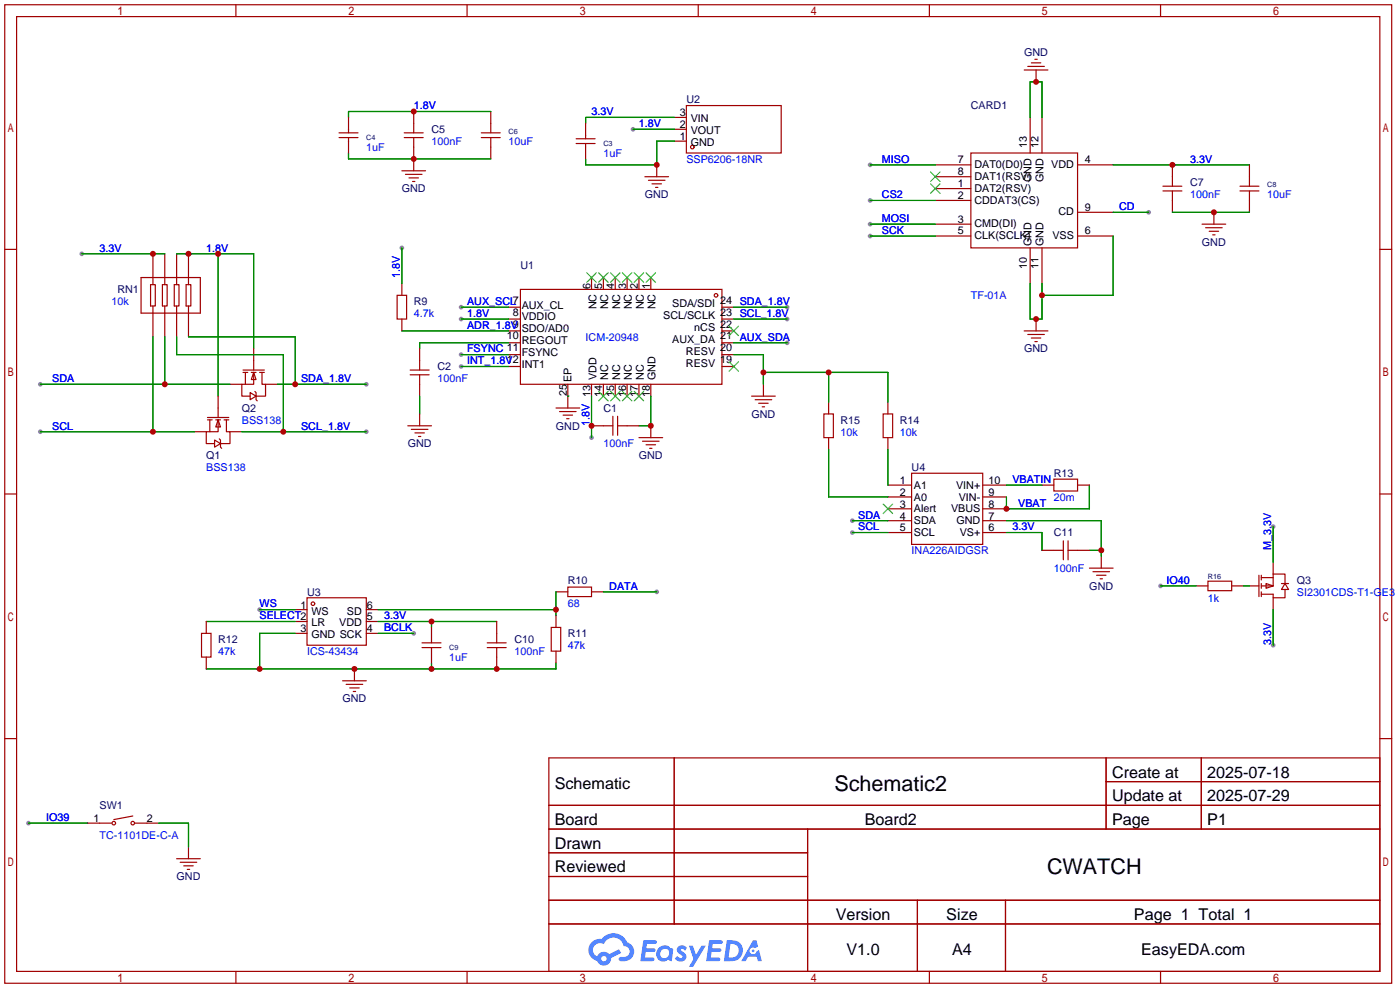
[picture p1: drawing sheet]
<svg xmlns="http://www.w3.org/2000/svg" width="300mm" height="212mm" viewBox="0 0 300 212" stroke-linecap="round" stroke-linejoin="round" font-family="sans-serif">
<g fill="#999">
<circle cx="126.7" cy="93.7" r=".51"/>
<circle cx="98.8" cy="68.3" r=".51"/>
<circle cx="98.8" cy="65.8" r=".51"/>
<circle cx="98.8" cy="75.9" r=".51"/>
<circle cx="98.8" cy="78.5" r=".51"/>
<circle cx="168.7" cy="73.4" r=".51"/>
<circle cx="168.7" cy="68.3" r=".51"/>
<circle cx="168.7" cy="65.8" r=".51"/>
<circle cx="86.1" cy="53.1" r=".51"/>
<circle cx="135.6" cy="27.7" r=".51"/>
<circle cx="17.5" cy="54.4" r=".51"/>
<circle cx="78.5" cy="82.3" r=".51"/>
<circle cx="8.6" cy="82.3" r=".51"/>
<circle cx="8.6" cy="92.5" r=".51"/>
<circle cx="78.5" cy="92.5" r=".51"/>
<circle cx="186.4" cy="50.5" r=".51"/>
<circle cx="186.4" cy="48" r=".51"/>
<circle cx="186.4" cy="42.9" r=".51"/>
<circle cx="186.4" cy="35.3" r=".51"/>
<circle cx="88.6" cy="135.6" r=".51"/>
<circle cx="140.7" cy="126.7" r=".51"/>
<circle cx="55.6" cy="130.6" r=".51"/>
<circle cx="182.6" cy="111.5" r=".51"/>
<circle cx="182.6" cy="114" r=".51"/>
<circle cx="246.1" cy="45.5" r=".51"/>
<circle cx="6.1" cy="176.3" r=".51"/>
<circle cx="248.7" cy="125.5" r=".51"/>
<circle cx="272.8" cy="112.8" r=".51"/>
<circle cx="272.8" cy="138.2" r=".51"/>
</g>
<g fill="none" stroke="#a10000" stroke-width=".25">
<path d="M1 1h297.2v209.6h-297.2zM3.6 3.6h292.1v204.4h-292.1zM50.5 1v2.6M100.1 1v2.6M149.6 1v2.6M199.1 1v2.6M248.7 1v2.6M1 53.4h2.6M295.7 53.4h2.5M1 105.8h2.6M295.7 105.8h2.5M1 158.2h2.6"/>
<path d="M295.7 158.2h2.5M117.6 162.3h178.1v45.7h-178.1zM117.6 172.5h178.1M117.6 177.5h178.1M144.5 162.3v35.6M173 177.5v30.5M237 162.3v15.2M237 167.4h58.7M257.4 162.3v15.2M117.6 182.6h55.4M117.6 192.8h178.1M117.6 187.7h55.4"/>
<path d="M117.6 197.9h178.1M196.6 192.8v15.2M215.4 192.8v15.2M50.5 208v2.6M100.1 208v2.6M149.6 208v2.6M199.1 208v2.6M248.7 208v2.6"/>
</g>
<g fill="#5487ff">
<path d="M145.3 202.7a1.3 1.3 0 0 1 1.9 .3l-.4 .6a.54 .54 0 0 0-.9-.2l.1 .2a1.28 1.28 0 0 1 .8 2 1.53 1.53 0 0 1-2.2-.3l.5-.6 .8 .5a.31 .31 0 0 0 .4-.3 .31 .31 0 0 0-.3-.4 1.12 1.12 0 0 1-.7-1.8z"/>
<path d="M147.6 202.5h.9l.6 2 1.2-2h.9l-2.7 4.6h-.9l1-1.7z"/>
<path d="M137.8 201.4h1.7a1.31 1.31 0 0 1 1.2 .2 .4 .4 0 0 1-.3 .5l-1.8 .1-.1 .9h1.6a.4 .4 0 0 1 .4 .4 .4 .4 0 0 1-.5 .4h-1.6l-.2 1.2h1.4a.46 .46 0 0 1 .5 0 .46 .46 0 0 1 .1 .5l-.4 .2h-2.6z"/>
<path d="M151.9 201.4h1.7a1.32 1.32 0 0 1 1.2 .2 .39 .39 0 0 1-.3 .5l-1.8 .1-.1 .9h1.6a.4 .4 0 0 1 .4 .4 .4 .4 0 0 1-.4 .4h-1.7l-.2 1.2h1.4a.46 .46 0 0 1 .5 0 .46 .46 0 0 1 .1 .5l-.4 .2h-2.6z"/>
<path d="M161.3 201.4h.8l.3 1.3-.6 .4a.75 .75 0 0 0-1.1 .3 .75 .75 0 0 0 .5 1 .75 .75 0 0 0 .9-.7l.5-.2 .6 2.3h-.8l-.3-.9h-1.8l-.5 .9h-1z"/>
<path d="M155.7 201.4l-.6 4.4h1.5a2.27 2.27 0 0 0 2.6-2.2 2.27 2.27 0 0 0-2.7-2.2zM156.5 202.1a1.5 1.5 0 0 1 1.8 1.6 1.5 1.5 0 0 1-1.9 1.4h-.3z"/>
<path d="M141.2 203a1.6 1.6 0 0 0-.3 2.3 1.6 1.6 0 0 0 2.3 .2l.7 .3 .3-2.4-.1-.3-.5-.1a1.58 1.58 0 0 0-2.4 0zM141.8 203.5a.98 .98 0 0 1 1.6 .4 .98 .98 0 0 1-1.1 1.3 .94 .94 0 0 1-.9-.7 .94 .94 0 0 1 .4-1z"/>
<path d="M126.8 201.8a2.37 2.37 0 0 0 1.1 4 1.54 1.54 0 0 0 1.8 1 1.54 1.54 0 0 0 1.2-1.6l2.2-1.1-.5-.8-2 1a1.57 1.57 0 0 0-2.7 .5 1.5 1.5 0 0 1-.7-2.1 1.5 1.5 0 0 1 2.2-.5 2.23 2.23 0 0 1 2.3-1.4 2.23 2.23 0 0 1 2 1.8 1.16 1.16 0 0 1 1.2 1.1 1.16 1.16 0 0 1-1.1 1.2h-.7a.47 .47 0 0 0-.5 .4 .47 .47 0 0 0 .4 .5 2.17 2.17 0 0 0 2.5-.9 2.17 2.17 0 0 0-.3-2.7l-.8-.4a3.2 3.2 0 0 0-5.5-.7l-1.1 .1zM128.8 205.3a.6 .6 0 0 1 1.2 0 .6 .6 0 0 1-1.2 0z"/>
<circle cx="161.4" cy="203.6" r=".28"/>
</g>
<g fill="none" stroke="#a10000" stroke-width=".25">
<path d="M219.5 15h5M220.2 14.2h3.6M221 13.5h2M221.7 12.7h.5M222 15v2.5M72.6 29.5h4.1M72.6 28.4h4.1M74.7 25.1v3.3M74.7 29.5v3.3M86.1 36.6h5.1M86.6 29.5h4.1M86.6 28.4h4.1"/>
<path d="M86.9 37.3h3.5M87.6 38.1h2.1M88.4 38.9h.5M88.6 23.9v4.5M88.6 29.5v7.1M103.1 29.5h4.1M103.1 28.4h4.1M105.2 23.9v4.5M105.2 29.5v4.5M123.4 30.7h4.1M123.4 29.7h4.1M125.5 26.4v3.3"/>
<path d="M125.5 30.7v3.3M138.2 37.8h5.1M138.9 38.6h3.6M139.7 39.4h2M140.7 35.3v2.5M144.5 30.2h2.6M144.5 27.7h2.6M144.5 25.1h2.6M147.1 22.6h20.3v10.2h-20.3zM200.4 37.8h7.6M200.4 35.3h7.6M208 32.8h22.9v20.3h-22.9z"/>
<path d="M220.7 25.1v7.7M223.3 25.1v7.7M230.9 35.3h7.6M249.2 39.9h4M251.2 35.3v4.6M265.7 39.9h4M267.7 35.3v4.6M30.2 59.4h12.7v7.7h-12.7zM32.8 54.4v6.6M35.3 54.4v6.6M37.8 54.4v6.6M40.4 54.4v6.6"/>
<path d="M126.7 59.4v2.6M129.3 59.4v2.6M131.8 59.4v2.6M134.4 59.4v2.6M136.9 59.4v2.6M139.4 59.4v2.6M140.5 40.1h.5M200.4 40.4h7.6M200.4 42.9h7.6M200.4 48h7.6M200.4 50.5h7.6M220.7 53.1v7.6"/>
<path d="M223.3 53.1v7.6M230.9 50.5h7.6M230.9 45.5h7.6M249.2 40.9h4M251.2 40.9v4.6M257.6 48h5M258.3 48.8h3.6M259.1 49.5h2M259.8 50.3h.5M260.1 45.5v2.5M265.7 40.9h4M267.7 40.9v4.6"/>
<path d="M32.3 61h1v4.5h-1zM32.8 65.5v6.6M34.8 61h1v4.5h-1zM35.3 65.5v6.6M37.3 61h1.1v4.5h-1.1zM37.8 65.5v6.6M39.9 61h1v4.5h-1zM40.4 65.5v6.6M52.1 79.2h4.5M52.1 79.8h1M52.6 79.8v2.5M53.8 79.8h1.1"/>
<path d="M54.4 79.8l.5 1.5h-1.1zM54.4 79.8v2.5h-2.6v2.5h1.8M54.4 74.7v4.5M55.6 79.8h1M56.1 79.8v2.5h.8v2.5h-2M85.1 63.2h2v5.1h-2zM86.1 60.7v2.5M86.1 68.3v2.6M87.9 79.2h4M89.9 74.7v4.5M109 65.8h2.5M109 68.3h2.5"/>
<path d="M109 70.9h2.5M109 73.4h2.5M109 75.9h2.5M109 78.5h2.5M111.5 62h43.2v20.3h-43.2zM154.7 65.8h2.5M154.7 68.3h2.5M154.7 70.9h2.5M154.7 73.4h2.5M154.7 75.9h2.5M154.7 78.5h2.5M219.5 70.9h5"/>
<path d="M220.2 71.6h3.6M221 72.4h2M221.7 73.2h.5M222 68.3v2.6M41.7 92.5h2.5M44.4 89.4h4.6M44.4 89.9h1.1M45 89.9v2.6M46 94.2l1.2 .8-1.2 .8zM46.2 89.9h1M46.7 89.9l.5 1.5h-1zM46.7 89.9v2.6h-2.5v2.5h1.8"/>
<path d="M46.7 84.8v4.6M47 94l.2 .2v1.6l.3 .2M48 89.9h1M48.5 89.9v2.6h.8v2.5h-2.1M49.3 92.5h2.5M49.3 82.3h2.5M53.6 84.1l1.3 .7-1.3 .8zM54.6 83.8l.3 .3v1.5l.2 .3M56.9 82.3h2.5M87.4 91.2h5.1M87.9 80.3h4M88.1 91.9h3.6"/>
<path d="M88.9 92.7h2M89.7 93.5h.5M89.9 80.3v4.5M89.9 88.6v2.6M119.1 87.4h5.1M119.9 88.1h3.5M120.6 88.9h2.1M121.4 89.7h.5M121.7 82.3v5.1M126.7 82.3v2.5M126.7 91.2h4.6M129.3 82.3v2.5"/>
<path d="M131.3 89.2v4M131.8 82.3v2.5M132.3 91.2h4.6M132.3 89.2v4M134.4 82.3v2.5M136.9 82.3v2.5M136.9 93.7h5.1M137.7 94.5h3.5M138.4 95.2h2.1M139.2 96h.5M139.4 82.3v2.5M139.4 91.2v2.5"/>
<path d="M161 84.8h5.1M161.8 85.6h3.6M162.6 86.4h2M163.3 87.1h.5M163.6 82.3v2.5M176.5 88.6h2.1v5.1h-2.1zM177.5 86.1v2.5M177.5 93.7v2.6M189.2 88.6h2.1v5.1h-2.1zM190.2 86.1v2.5M190.2 93.7v2.6M190.2 103.9h5.1"/>
<path d="M190.2 106.4h5.1M190.2 109h5.1M190.2 111.5h5.1M190.2 114h5.1M195.3 101.3h15.3v15.3h-15.3zM210.6 103.9h5M210.6 106.4h5M210.6 109h5M210.6 111.5h5M210.6 114h5M223.3 103.9h2.5M223.3 117.9h4.5"/>
<path d="M225.8 102.6h5.1v2.6h-5.1zM227.8 115.8v4.1M228.9 117.9h4.5M228.9 115.8v4.1M230.9 103.9h2.5M236 119.1v2.6M43.2 135.6h2v5.1h-2zM44.2 133.1v2.5M63.2 130.6h2.6M63.2 133.1h2.6M63.2 135.6h2.6M65.8 128h12.7v10.2h-12.7z"/>
<path d="M78.5 130.6h2.5M78.5 133.1h2.5M78.5 135.6h2.5M90.4 138.7h4.1M90.4 137.7h4.1M92.5 134.4v3.3M92.5 138.7v3.3M104.4 138.7h4.1M104.4 137.7h4.1M106.4 133.1v4.6M106.4 138.7v4.6M118.1 134.4h2v5h-2z"/>
<path d="M119.1 126.7h2.6M119.1 131.8v2.6M119.1 139.4v2.6M121.7 125.7h5v2.1h-5zM126.7 126.7h2.6M233.4 121.7h5.1M234.2 122.4h3.5M234.9 123.2h2.1M235.7 124h.5M256.3 125.5h2.5M258.8 124.5h5.1v2h-5.1zM263.9 125.5h2.5"/>
<path d="M267.7 125.5h2M269.7 123.2v4.6M270.3 123.7h2.5M270.3 123.2v1M270.3 125v1M270.3 126.7v1.1M271.3 125l1.5 .5-1.5 .5zM272.8 122.9h2.5v2.1M272.8 122.9v2.6h-2.5M272.8 120.4v2.5M272.8 128v2.6M274.6 125h1.5"/>
<path d="M275.3 125l.8 1.2h-1.5zM275.3 126.2v1.8h-2.5v-.7h-2.5M44.2 140.7v2.6M73.4 145.8h5.1M74.2 146.6h3.5M74.9 147.3h2.1M75.7 148.1h.5M75.9 143.3v2.5M18.8 176.3h5.1M28.4 174.8l-4 .7M29 176.3h5M37.8 183.9h5.1"/>
<path d="M38.6 184.7h3.6M39.4 185.4h2M40.1 186.2h.5M40.4 181.4v2.5"/>
<circle cx="148.3" cy="31.5" r=".38"/>
<circle cx="153.4" cy="63.2" r=".38"/>
<circle cx="67.1" cy="129.3" r=".38"/>
<circle cx="24.4" cy="176.3" r=".38"/>
<circle cx="28.4" cy="176.3" r=".38"/>
</g>
<g fill="none" stroke="#3c3" stroke-width=".25">
<path d="M199.4 39.4l2 2M199.4 36.8l2 2.1M201.4 39.4l-2 2M201.4 36.8l-2 2.1M125.7 58.4l2.1 2.1M127.8 58.4l-2.1 2.1M128.3 58.4l2 2.1M130.3 58.4l-2 2.1M130.8 58.4l2 2.1M132.8 58.4l-2 2.1M133.3 58.4l2.1 2.1M135.4 58.4l-2.1 2.1"/>
<path d="M135.9 58.4l2 2.1M137.9 58.4l-2 2.1M138.4 58.4l2.1 2.1M140.5 58.4l-2.1 2.1M156.2 77.5l2 2M156.2 69.8l2 2.1M158.2 77.5l-2 2M158.2 69.8l-2 2.1M128.3 83.8l2 2.1M130.3 83.8l-2 2.1M130.8 83.8l2 2.1M132.8 83.8l-2 2.1"/>
<path d="M133.3 83.8l2.1 2.1M135.4 83.8l-2.1 2.1M135.9 83.8l2 2.1M137.9 83.8l-2 2.1M189.2 107.9l2.1 2.1M191.3 107.9l-2.1 2.1"/>
</g>
<g fill="none" stroke="#008700" stroke-width=".25">
<path d="M74.7 32.8v1.2h30.5M105.2 23.9h-30.5v1.2M135.6 27.7h8.9M144.5 30.2h-3.8v5.1h-15.2v-1.3M144.5 25.1h-19v1.3M186.4 35.3h14M220.7 25.1v-7.6h2.6v7.6M238.5 35.3h29.2M17.5 54.4h17.8M37.8 54.4h16.6v20.3M46.7 54.4v30.4M86.1 53.1v7.6"/>
<path d="M186.4 50.5h14M186.4 48h14M186.4 42.9h14M238.5 50.5v12.7h-15.2M238.5 45.5h7.6M251.2 45.5h16.5M32.8 72.1v20.4M35.3 72.1v10.2M37.8 72.1v3.8h22.9v16.6M40.4 72.1h22.8v10.2M86.1 70.9h22.9M98.8 68.3h10.2"/>
<path d="M98.8 65.8h10.2M98.8 75.9h10.2M98.8 78.5h10.2M109 73.4h-19.1v1.3M157.2 68.3h11.5M157.2 65.8h11.5M157.2 73.4h11.5M157.2 75.9h6.4v6.4M163.6 79.8h26.6v6.3M177.5 79.8v6.3M220.7 60.7v7.6h2.6v-7.6M8.6 82.3h40.7"/>
<path d="M8.6 92.5h33.1M51.8 92.5h26.7M59.4 82.3h19.1M89.9 84.8v3.8M121.7 84.8h.1M126.7 84.8v8.9M139.4 84.8v6.4h-2.5M177.5 96.3v10.1h12.7M190.2 96.3v7.6M182.6 114h7.6M182.6 111.5h7.6M215.6 114h7.7v3.9"/>
<path d="M215.6 111.5h20.4v7.6M215.6 103.9h7.7M233.4 117.9h2.6M233.4 103.9v5.1h-17.8v-2.6M272.8 112.8v7.6M44.2 133.1h19M55.6 130.6h7.6M63.2 135.6h-7.6v7.7M81 135.6h7.6M81 133.1h25.4M81 130.6h38.1M92.5 133.1v1.3"/>
<path d="M119.1 126.7v5.1M129.3 126.7h11.4M248.7 125.5h7.6M266.4 125.5h1.3M272.8 130.6v7.6M92.5 142v1.3M119.1 142v1.3h-74.9M6.1 176.3h12.7M34 176.3h6.4v5.1"/>
</g>
<g fill="#c00">
<circle cx="139.4" cy="91.2" r=".63"/>
<circle cx="126.7" cy="91.2" r=".63"/>
<circle cx="140.7" cy="35.3" r=".63"/>
<circle cx="88.6" cy="23.9" r=".63"/>
<circle cx="88.6" cy="34" r=".63"/>
<circle cx="32.8" cy="54.4" r=".63"/>
<circle cx="40.4" cy="54.4" r=".63"/>
<circle cx="46.7" cy="54.4" r=".63"/>
<circle cx="63.2" cy="82.3" r=".63"/>
<circle cx="35.3" cy="82.3" r=".63"/>
<circle cx="32.8" cy="92.5" r=".63"/>
<circle cx="60.7" cy="92.5" r=".63"/>
<circle cx="222" cy="68.3" r=".63"/>
<circle cx="223.3" cy="63.2" r=".63"/>
<circle cx="222" cy="17.5" r=".63"/>
<circle cx="251.2" cy="35.3" r=".63"/>
<circle cx="260.1" cy="45.5" r=".63"/>
<circle cx="92.5" cy="133.1" r=".63"/>
<circle cx="106.4" cy="143.3" r=".63"/>
<circle cx="92.5" cy="143.3" r=".63"/>
<circle cx="75.9" cy="143.3" r=".63"/>
<circle cx="55.6" cy="143.3" r=".63"/>
<circle cx="119.1" cy="130.6" r=".63"/>
<circle cx="236" cy="117.9" r=".63"/>
<circle cx="215.6" cy="109" r=".63"/>
<circle cx="163.6" cy="79.8" r=".63"/>
<circle cx="177.5" cy="79.8" r=".63"/>
</g>
<g font-size="4.6">
<text x="178.8" y="169.4">Schematic2</text>
<text x="224.3" y="187.2">CWATCH</text>
</g>
<g font-size="3.5">
<text x="238.3" y="166.5">Create at</text>
<text x="258.7" y="166.5">2025-07-18</text>
<text x="118.9" y="169.1">Schematic</text>
<text x="238.3" y="171.6">Update at</text>
<text x="258.7" y="171.6">2025-07-29</text>
<text x="118.9" y="176.7">Board</text>
<text x="185.3" y="176.7">Board2</text>
<text x="238.3" y="176.7">Page</text>
<text x="258.7" y="176.7">P1</text>
<text x="118.9" y="181.8">Drawn</text>
<text x="118.9" y="186.8">Reviewed</text>
<text x="179.1" y="197">Version</text>
<text x="202.8" y="197">Size</text>
<text x="243" y="197">Page 1 Total 1</text>
<text x="181.4" y="204.6">V1.0</text>
<text x="204" y="204.6">A4</text>
<text x="244.5" y="204.6">EasyEDA.com</text>
</g>
<g font-size="2.3" fill="#000080">
<text x="219.4" y="12">GND</text>
<text x="147.1" y="22.1">U2</text>
<text x="208" y="23.4">CARD1</text>
<text x="92.5" y="28.5">C5</text>
<text x="86.1" y="41.2">GND</text>
<text x="255" y="39.9">C7</text>
<text x="138.2" y="42.5">GND</text>
<text x="257.5" y="52.6">GND</text>
<text x="111.5" y="57.7">U1</text>
<text x="25.1" y="62.8">RN1</text>
<text x="88.6" y="65.3">R9</text>
<text x="219.4" y="75.5">GND</text>
<text x="93.7" y="79.3">C2</text>
<text x="51.8" y="88.2">Q2</text>
<text x="129.3" y="88.2">C1</text>
<text x="161" y="89.5">GND</text>
<text x="87.4" y="95.8">GND</text>
<text x="119.1" y="92">GND</text>
<text x="180.1" y="90.7">R15</text>
<text x="192.8" y="90.7">R14</text>
<text x="44.2" y="98.3">Q1</text>
<text x="136.9" y="98.3">GND</text>
<text x="195.3" y="100.9">U4</text>
<text x="225.8" y="102.2">R13</text>
<text x="225.8" y="114.9">C11</text>
<text x="121.7" y="125">R10</text>
<text x="277.9" y="125">Q3</text>
<text x="65.8" y="127.6">U3</text>
<text x="233.4" y="126.3">GND</text>
<text x="46.7" y="137.7">R12</text>
<text x="110.2" y="137.7">C10</text>
<text x="121.7" y="136.4">R11</text>
<text x="73.4" y="150.4">GND</text>
<text x="21.3" y="173.3">SW1</text>
<text x="37.8" y="188.5">GND</text>
</g>
<g font-size="2.3" fill="#00f">
<text x="88.6" y="23.4">1.8V</text>
<text x="126.7" y="24.7">3.3V</text>
<text x="136.9" y="27.2">1.8V</text>
<text x="78.5" y="32.3">1uF</text>
<text x="92.5" y="31">100nF</text>
<text x="109" y="31">10uF</text>
<text x="129.3" y="33.6">1uF</text>
<text x="147.1" y="34.8">SSP6206-18NR</text>
<text x="189" y="34.8">MISO</text>
<text x="255" y="34.8">3.3V</text>
<text x="189" y="47.5">MOSI</text>
<text x="189" y="42.5">CS2</text>
<text x="239.8" y="45">CD</text>
<text x="255" y="42.5">100nF</text>
<text x="271.5" y="42.5">10uF</text>
<text x="21.3" y="53.9">3.3V</text>
<text x="44.2" y="53.9">1.8V</text>
<text x="189" y="50.1">SCK</text>
<text x="85.6" y="59.4" transform="rotate(-90 85.6 59.4)">1.8V</text>
<text x="23.9" y="65.3">10k</text>
<text x="100.1" y="65.3">AUX_SCL7</text>
<text x="208" y="64.1">TF-01A</text>
<text x="88.6" y="67.9">4.7k</text>
<text x="100.1" y="67.9">1.8V</text>
<text x="100.1" y="70.4">ADR_1.8V</text>
<text x="100.1" y="75.5">FSYNC 11</text>
<text x="125.5" y="72.9">ICM-20948</text>
<text x="11.2" y="81.8">SDA</text>
<text x="64.5" y="81.8">SDA_1.8V</text>
<text x="93.7" y="81.8">100nF</text>
<text x="100.1" y="78">INT_1.8V</text>
<text x="11.2" y="92">SCL</text>
<text x="51.8" y="90.7">BSS138</text>
<text x="64.5" y="92">SCL_1.8V</text>
<text x="126.3" y="91.2" transform="rotate(-90 126.3 91.2)">1.8V 13</text>
<text x="129.3" y="95.8">100nF</text>
<text x="180.1" y="93.3">10k</text>
<text x="192.8" y="93.3">10k</text>
<text x="44.2" y="100.9">BSS138</text>
<text x="216.9" y="103.4">VBATIN</text>
<text x="225.8" y="107.2">20m</text>
<text x="183.9" y="111">SDA</text>
<text x="183.9" y="113.6">SCL</text>
<text x="216.9" y="113.6">3.3V</text>
<text x="218.2" y="108.5">VBAT</text>
<text x="195.3" y="118.7">INA226AIDGSR</text>
<text x="272.3" y="117.9" transform="rotate(-90 272.3 117.9)">M_3.3V</text>
<text x="225.8" y="122.5">100nF</text>
<text x="249.9" y="125">IO40</text>
<text x="55.6" y="130.1">WS</text>
<text x="121.7" y="130.1">68</text>
<text x="130.6" y="126.3">DATA</text>
<text x="258.8" y="128.8">1k</text>
<text x="277.9" y="127.6">SI2301CDS-T1-GE3</text>
<text x="55.6" y="132.6">SELECT2</text>
<text x="82.3" y="135.2">BCLK</text>
<text x="82.3" y="132.6">3.3V</text>
<text x="46.7" y="140.3">47k</text>
<text x="65.8" y="140.3">ICS-43434</text>
<text x="96.3" y="141.5">1uF</text>
<text x="110.2" y="140.3">100nF</text>
<text x="121.7" y="139">47k</text>
<text x="272.3" y="138.2" transform="rotate(-90 272.3 138.2)">3.3V</text>
<text x="9.9" y="175.8">IO39</text>
<text x="21.3" y="179.6">TC-1101DE-C-A</text>
</g>
<g font-size="2.3">
<text x="145.7" y="30">1</text>
<text x="145.7" y="27.5">2</text>
<text x="145.7" y="24.9">3</text>
<text x="148" y="28.7">VOUT</text>
<text x="148" y="26.2">VIN</text>
<text x="148" y="31.3">GND</text>
<text x="205.2" y="35">7</text>
<text x="208.8" y="36">DAT0(D0)</text>
<text x="220" y="31.6" transform="rotate(-90 220 31.6)">13</text>
<text x="222.5" y="31.6" transform="rotate(-90 222.5 31.6)">12</text>
<text x="225.2" y="36">VDD</text>
<text x="232.4" y="35">4</text>
<text x="205.2" y="40.1">1</text>
<text x="205.2" y="37.5">8</text>
<text x="208.8" y="41.1">DAT2(RSV)</text>
<text x="208.8" y="38.5">DAT1(RSV)</text>
<text x="221" y="39" transform="rotate(-90 221 39)">GND</text>
<text x="223.6" y="39" transform="rotate(-90 223.6 39)">GND</text>
<text x="205.2" y="42.6">2</text>
<text x="205.2" y="47.7">3</text>
<text x="208.8" y="43.6">CDDAT3(CS)</text>
<text x="226.8" y="46.1">CD</text>
<text x="232.4" y="45.1">9</text>
<text x="205.2" y="50.2">5</text>
<text x="208.8" y="48.7">CMD(DI)</text>
<text x="208.8" y="51.2">CLK(SCLK)</text>
<text x="221" y="52.7" transform="rotate(-90 221 52.7)">GND</text>
<text x="223.6" y="52.7" transform="rotate(-90 223.6 52.7)">GND</text>
<text x="225.5" y="51.2">VSS</text>
<text x="232.4" y="50.2">6</text>
<text x="220" y="57.6" transform="rotate(-90 220 57.6)">10</text>
<text x="222.5" y="57.6" transform="rotate(-90 222.5 57.6)">11</text>
<text x="126.5" y="61.8" transform="rotate(-90 126.5 61.8)">6</text>
<text x="129.1" y="61.8" transform="rotate(-90 129.1 61.8)">5</text>
<text x="131.6" y="61.8" transform="rotate(-90 131.6 61.8)">4</text>
<text x="134.1" y="61.8" transform="rotate(-90 134.1 61.8)">3</text>
<text x="136.7" y="61.8" transform="rotate(-90 136.7 61.8)">2</text>
<text x="139.2" y="61.8" transform="rotate(-90 139.2 61.8)">1</text>
<text x="144" y="65.8">SDA/SDI</text>
<text x="154.3" y="65.1">24 SDA_1.8V</text>
<text x="109.9" y="67.6">8</text>
<text x="109.9" y="70.1">9</text>
<text x="111.8" y="66.1">AUX_CL</text>
<text x="111.8" y="68.6">VDDIO</text>
<text x="111.8" y="71.2">SDO/AD0</text>
<text x="127.8" y="66.3" transform="rotate(-90 127.8 66.3)">NC</text>
<text x="130.3" y="66.3" transform="rotate(-90 130.3 66.3)">NC</text>
<text x="132.9" y="66.3" transform="rotate(-90 132.9 66.3)">NC</text>
<text x="135.4" y="66.3" transform="rotate(-90 135.4 66.3)">NC</text>
<text x="137.9" y="66.3" transform="rotate(-90 137.9 66.3)">NC</text>
<text x="140.5" y="66.3" transform="rotate(-90 140.5 66.3)">NC</text>
<text x="142.1" y="68.4">SCL/SCLK</text>
<text x="148.8" y="70.9">nCS</text>
<text x="154.3" y="70.1">22</text>
<text x="154.3" y="67.6">23 SCL_1.8V</text>
<text x="108.6" y="72.7">10</text>
<text x="108.6" y="77.8">12</text>
<text x="111.8" y="73.7">REGOUT</text>
<text x="111.8" y="76.2">FSYNC</text>
<text x="144" y="73.5">AUX_DA</text>
<text x="147" y="76">RESV</text>
<text x="154.3" y="77.8">19</text>
<text x="154.3" y="75.2">20</text>
<text x="154.3" y="72.7">21 AUX_SDA</text>
<text x="111.8" y="78.8">INT1</text>
<text x="122.5" y="81.8" transform="rotate(-90 122.5 81.8)">EP</text>
<text x="127.8" y="81.4" transform="rotate(-90 127.8 81.4)">VDD</text>
<text x="130.3" y="81.4" transform="rotate(-90 130.3 81.4)">NC</text>
<text x="132.9" y="81.4" transform="rotate(-90 132.9 81.4)">NC</text>
<text x="135.4" y="81.4" transform="rotate(-90 135.4 81.4)">NC</text>
<text x="137.9" y="81.4" transform="rotate(-90 137.9 81.4)">NC</text>
<text x="140.5" y="81.4" transform="rotate(-90 140.5 81.4)">GND</text>
<text x="147" y="78.5">RESV</text>
<text x="121.4" y="84.9" transform="rotate(-90 121.4 84.9)">25</text>
<text x="129.1" y="85" transform="rotate(-90 129.1 85)">14</text>
<text x="131.6" y="85" transform="rotate(-90 131.6 85)">15</text>
<text x="134.1" y="85" transform="rotate(-90 134.1 85)">16</text>
<text x="136.7" y="85" transform="rotate(-90 136.7 85)">17</text>
<text x="139.2" y="85" transform="rotate(-90 139.2 85)">18</text>
<text x="192.8" y="103.7">1</text>
<text x="192.8" y="106.2">2</text>
<text x="195.8" y="104.7">A1</text>
<text x="195.8" y="107.2">A0</text>
<text x="204.9" y="104.7">VIN+</text>
<text x="205.4" y="107.2">VIN-</text>
<text x="211.8" y="106.2">9</text>
<text x="211.8" y="103.7">10</text>
<text x="192.8" y="108.7">3</text>
<text x="192.8" y="111.3">4</text>
<text x="192.8" y="113.8">5</text>
<text x="195.8" y="109.8">Alert</text>
<text x="195.8" y="112.3">SDA</text>
<text x="203.8" y="109.8">VBUS</text>
<text x="204.9" y="112.3">GND</text>
<text x="211.8" y="113.8">6</text>
<text x="211.8" y="111.3">7</text>
<text x="211.8" y="108.7">8</text>
<text x="195.8" y="114.8">SCL</text>
<text x="205.6" y="114.8">VS+</text>
<text x="64.4" y="130.3">1</text>
<text x="66.7" y="131.6">WS</text>
<text x="74.3" y="131.6">SD</text>
<text x="78.6" y="130.3">6</text>
<text x="64.4" y="135.4">3</text>
<text x="66.7" y="134.1">LR</text>
<text x="66.7" y="136.7">GND SCK</text>
<text x="72.7" y="134.1">VDD</text>
<text x="78.6" y="135.4">4</text>
<text x="78.6" y="132.9">5</text>
<text x="20.1" y="176">1</text>
<text x="31.5" y="176">2</text>
</g>
<g font-size="1.6" fill="#000080">
<text x="78.5" y="29.9">C4</text>
<text x="109" y="28.6">C6</text>
<text x="129.3" y="31.2">C3</text>
<text x="271.5" y="40.1">C8</text>
<text x="258.8" y="123.9">R16</text>
<text x="96.3" y="139.1">C9</text>
</g>
</svg>
